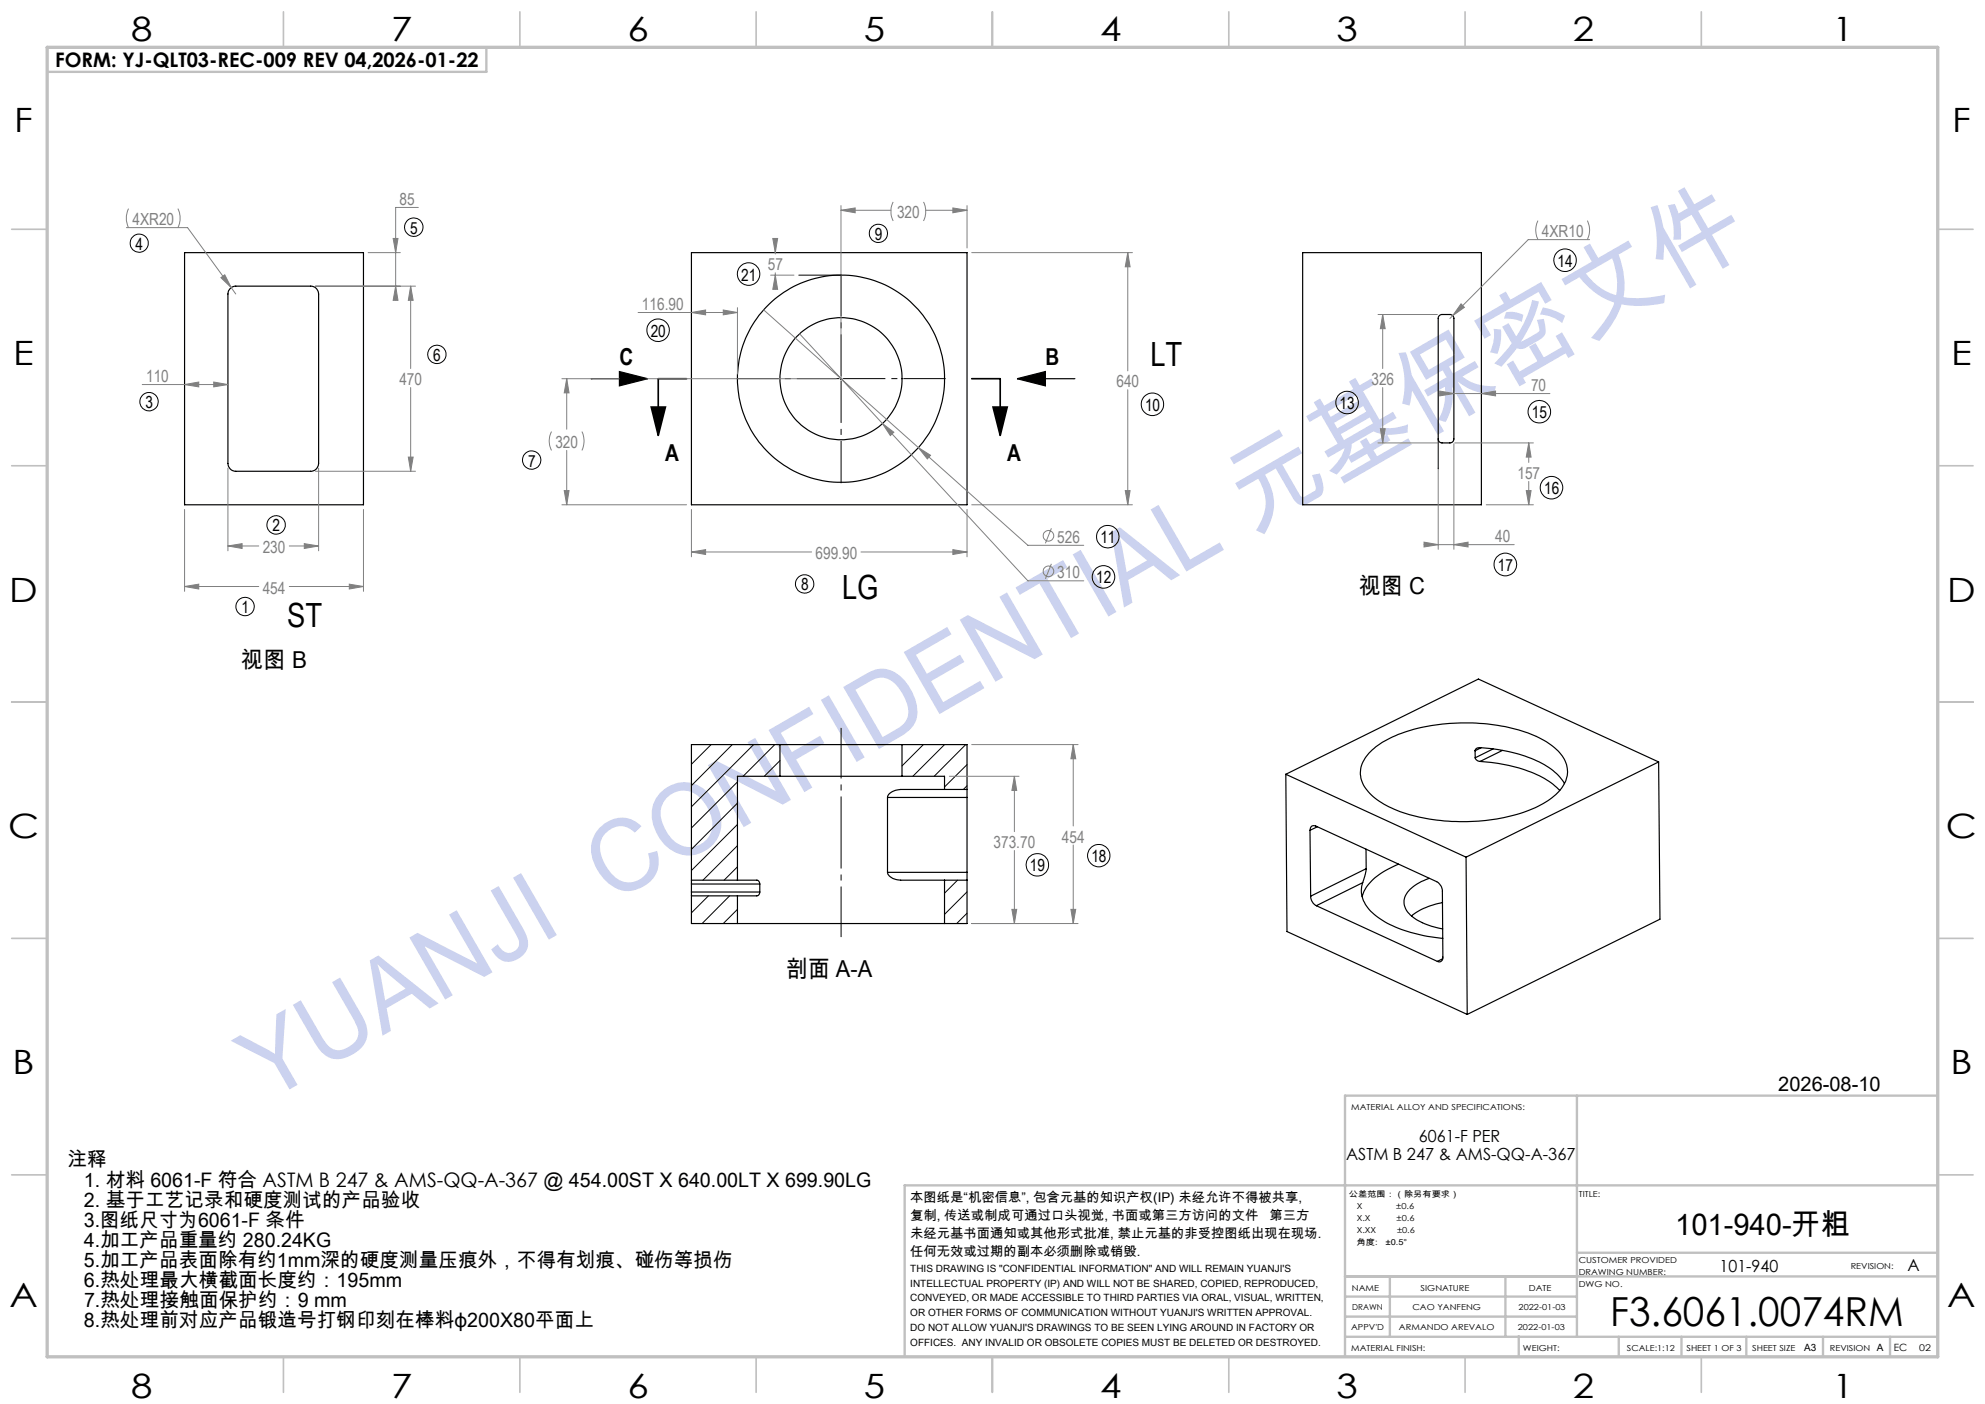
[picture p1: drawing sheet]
<svg xmlns="http://www.w3.org/2000/svg" width="420mm" height="297mm" viewBox="0 0 420 297" stroke-linecap="round" stroke-linejoin="round" font-family="sans-serif">
<g fill="none" stroke="#c0c0c0" stroke-width=".35">
<path d="M60 2.5v7.5M110 2.5v7.5M160 2.5v7.5M210 2.5v7.5M260 2.5v7.5M310 2.5v7.5M360 2.5v7.5M2.5 48.5h7.5M410 48.5h7.5M2.5 98.5h7.5M410 98.5h7.5M2.5 148.5h7.5"/>
<path d="M410 148.5h7.5M2.5 198.5h7.5M410 198.5h7.5M2.5 248.5h7.5M410 248.5h7.5M60 287v7.5M110 287v7.5M160 287v7.5M210 287v7.5M260 287v7.5M310 287v7.5M360 287v7.5"/>
</g>
<g fill="none" stroke="#c0c0c0" stroke-width=".5">
<path d="M102.9 10v5.2h-92.9M333.7 231.8v51M410 231.8h-125.4v55.2M410 250.8h-218.6v36.2M284.6 278.5h49.1M284.6 274.3h49.1M284.6 270h125.4M294.1 270v12.8M318.5 270v12.5M333.7 265h76.3M284.6 282.8h125.4M321.3 282.7v4.2"/>
<path d="M342.5 282.8v4.2M355.8 282.8v4.2M369.5 282.8v4.2M385.7 282.8v4.2M399.9 282.8v4.2"/>
</g>
<path d="M10 10h400v277h-400z" fill="none" stroke="#c0c0c0" stroke-width=".7"/>
<g fill="none" stroke="#000" stroke-width=".25">
<path d="M39.1 53.4h37.8v53.4h-37.8zM146.3 53.4h58.3v53.4h-58.3zM275.6 53.4h37.8v53.4h-37.8zM48.6 61.1l.4-.3 .7-.3h16a1.67 1.67 0 0 1 1.7 1.7v35.8a1.68 1.68 0 0 1-1.7 1.7h-15.8a1.67 1.67 0 0 1-1.7-1.7v-35.8l.2-.7zM131.1 78.6l6 1.5-6 1.5zM304.5 66.8l.5-.3h1.8a.84 .84 0 0 1 .8 .9v25.4a.84 .84 0 0 1-.8 .9h-1.7a.79 .79 0 0 1-.8-.9v-25.6zM125.1 80.1h.1M125.1 80.1h12M215.2 80.1l6-1.5v3zM215.2 80.1h12M227.2 80.1h.1M165 157.5h25.9"/>
<path d="M165 157.5h-18.7v28.7M165 157.5v6.7M190.9 157.5h13.7v9.5M190.9 157.5v6.7M290.3 158.6a25.6 25.6 0 0 1 14.1-5.3 39.8 39.8 0 0 1 21.2 2.8 10.7 10.7 0 0 1 5.9 5.7 6.2 6.2 0 0 1-2.7 6.6 28.3 28.3 0 0 1-15.2 5.2 39.3 39.3 0 0 1-19.7-2.9 10.7 10.7 0 0 1-5.9-5.7 6 6 0 0 1 2.3-6.4zM312.1 158.8a.84 .84 0 0 1 1-.7 29 29 0 0 1 15.5 4.9 9.3 9.3 0 0 1 2.4 2.8M312.1 158.8v1.5M313.4 158.1l-1.3 .7M315.9 158.4l-3.8 1.9M317.9 158.7l-4.7 2.4M165 164.2h25.9M165 164.2h-9v22"/>
<path d="M187.8 168.7v15.8M187.8 168.7h16.8M190.9 164.2h8.9v2.8M199.8 167h-6.2a13.9 13.9 0 0 0-4.7 .4l-.3 .2a1.37 1.37 0 0 0-.8 1.1M199.8 167h4.8M204.6 167v1.7M204.6 168.7v15.8M272.1 163.8l38.1 17.5M272.1 163.8l.2 33.3 38.1 17.5M277.2 175.6a.84 .84 0 0 1 .3-.8 .84 .84 0 0 1 .9-.1l25.6 11.8a2.5 2.5 0 0 1 1.2 2l.1 14a.82 .82 0 0 1-.3 .8 .82 .82 0 0 1-.9 .1M277.2 175.6l.1 14M278.7 174.9l-1.5 .7"/>
<path d="M289 179.6l.1 4.2M312.1 160.3a1.09 1.09 0 0 0 1.1 .8M313.2 161.1a29 29 0 0 1 15.4 4.8l1.4 1.3M350.9 161.2l-40.7 20.1M350.9 161.2l.3 33.2-40.8 20.2M350.9 161.2l-38.1-17.6-40.7 20.2M146.3 188.7v.8M146.3 186.2v.8M146.3 187v1.7M146.3 189.5v5.9h9.7M146.3 186.2h9.7M146.3 189.5h9.7"/>
<path d="M146.3 188.7h14.5M146.3 187h14.5M156 195.4h43.8M156 186.2h4.1a.74 .74 0 0 1 .7 .8M156 189.5v5.9M160.8 188.7a.78 .78 0 0 1-.7 .8h-4.1M160.8 187v1.7M187.8 184.5a2.69 2.69 0 0 0 2.8 1.7h9.2M187.8 184.5h16.8M199.8 186.2v9.2M199.8 186.2h4.8M204.6 184.5v1.7"/>
<path d="M204.6 186.2v9.2h-4.8M277.3 189.6a2.3 2.3 0 0 0 1.2 2M278.5 191.6l25.6 11.8M288.3 186.7a6.1 6.1 0 0 0 2.5 6.7 26 26 0 0 0 13.5 5l1 .1M288.3 186.7l-9.8 4.9M289.1 183.8l-.2 1.1-.6 1.8M289.1 183.8l-11.8 5.8M295.9 182.8a13.6 13.6 0 0 0-7.3 5.7l-.4 1.2M302.4 185.8a8.1 8.1 0 0 0-5.2 4.1 3.9 3.9 0 0 0 2.2 4.4l2.5 1.3 3.4 .9M305.2 190.9l-1.5 .4-2.5 .9-1.6 .8-.9 .8M310.2 181.3l.2 33.3M305.3 202.8l-1.2 .6"/>
<circle cx="177.9" cy="80.1" r="12.9"/>
<circle cx="177.9" cy="80.1" r="21.9"/>
</g>
<g fill="none" stroke="#000" stroke-width=".21">
<path d="M169 58.2h8.9M177.9 79.9v.4M177.7 80.1h.5M304.3 92.8v6.4M150.5 157.5l-4.2 4.2M154.9 157.5l-8.6 8.7M159.5 157.5l-13.2 13.2M163.9 157.5l-6.7 6.7M190.9 157.5h.1M195.4 157.5l-4.5 4.5M199.8 157.5l-6.7 6.7M204.3 157.5l-6.6 6.7"/>
<path d="M156 165.4l-9.7 9.8M156 169.9l-9.7 9.8M156 174.4l-9.7 9.7M156 178.9l-7.3 7.3M165 160.9l-3.3 3.3M204.6 161.7l-4.8 4.8M204.6 166.2l-.8 .8M149.9 189.5l-3.6 3.6M154.4 189.5l-5.8 5.9M156 183.4l-2.8 2.8M156 192.4l-3 3M202.6 186.2l-2.8 2.7"/>
<path d="M204.6 188.7l-4.8 4.7M204.6 193.2l-2.2 2.2"/>
<circle cx="29.4" cy="51.4" r="1.92"/>
<circle cx="87.5" cy="48.1" r="1.96"/>
<circle cx="158.4" cy="58" r="2.38"/>
<circle cx="185.8" cy="49.4" r="1.94"/>
<circle cx="331.2" cy="55.1" r="2.38"/>
<circle cx="92.4" cy="74.9" r="1.94"/>
<circle cx="139.2" cy="69.9" r="2.39"/>
<circle cx="31.5" cy="85" r="1.95"/>
<circle cx="112.5" cy="97.3" r="1.95"/>
<circle cx="243.8" cy="85.5" r="2.39"/>
<circle cx="285" cy="85.2" r="2.39"/>
<circle cx="325.7" cy="87.1" r="2.39"/>
<circle cx="58.4" cy="111.1" r="1.94"/>
<circle cx="234.4" cy="113.5" r="2.38"/>
<circle cx="318.5" cy="119.4" r="2.39"/>
<circle cx="328.3" cy="103.2" r="2.38"/>
<circle cx="51.9" cy="128.3" r="1.95"/>
<circle cx="170.3" cy="123.5" r="1.94"/>
<circle cx="233.5" cy="122" r="2.37"/>
<circle cx="219.5" cy="183" r="2.39"/>
<circle cx="232.5" cy="181" r="2.37"/>
</g>
<g fill="none" stroke="#808080" stroke-width=".21">
<path d="M26.7 48.2h13l9.2 12.7M27.2 44.1a4.6 4.6 0 0 0 0 4.1M37.6 44.1a4.6 4.6 0 0 1 0 4.1M46.7 58.7l.9-.6 1.3 2.8zM77.9 53.4h6.8M83.2 50.4h1l-.5 3zM88.5 43.9h-4.8v19.6M163.1 58.2h4.9M163.5 50.4h1l-.5 3zM164 58.2l.5 3h-1zM164 50.4v3.3M164 57.7v3.5"/>
<path d="M177.9 44.5l3-.5v1zM177.9 43.5v35.6M177.9 44.5h10.6M189 42.7a4.6 4.6 0 0 0 0 4M195.4 42.7a4.6 4.6 0 0 1 0 4M195.9 44.5h8.7M201.6 44l3 .5-3 .5zM204.6 43.5v9M205.6 53.4h34M238.6 53.4v25.1M238.6 53.4l.5 3h-1zM325.4 46.7a4.6 4.6 0 0 0 0 4"/>
<path d="M335.9 46.7a4.6 4.6 0 0 1 0 4M336.3 50.7h-12.9l-16 16.1M48.9 60.9l1 1.3M66.7 60.5h21.2M83.7 60.5l.5 3h-1zM86.9 60.5v17.5M86.9 60.5l.5 3h-1zM135 66.1h21M146.3 66.1l3-.5v1zM153 65.6l3 .5-3 .5zM156 65.1v14M161.6 65.5l55.9 49.9h11.8"/>
<path d="M169.2 70.6l48.3 52.3h11.8M291.6 66.5h12.5M292.6 66.5v11.5M292.6 66.5l.5 3h-1zM307.4 66.8l-.6 .6M309.1 64.3l.7 .7-2.4 1.8zM30.1 81.3h18.1M39.1 81.3l3-.5v1zM45.2 80.8l3 .5-3 .5zM48.2 99v17.5M66.7 99.7h21.2M67.4 99v17.5"/>
<path d="M86.4 96.7h1l-.5 3zM86.9 82v17.7M116.7 91.3a4.2 4.2 0 0 0 0 4M118.9 80.1h58.1M119.9 80.1v10.7M119.9 95.3v11.5M119.9 80.1l.5 3h-1zM123.1 91.3a4.5 4.5 0 0 1 0 4M186.7 89.6l2.4 1.8-.7 .7zM194.3 94.7l2.6 1.6-.7 .8zM238.6 82.4v24.4M291.6 93.7h12.5"/>
<path d="M292.1 90.7h1l-.5 3zM292.6 82v11.7M304.3 99v17.2M304.6 83.3h23.3M304.6 82.7l3 .6-3 .4zM307.6 93.9v22.3M307.8 93.7h16.6M313.4 83.3l3-.6v1zM323.5 93.7v4.1M323.5 93.7l.5 3h-1.1zM39.1 107.8v17.3M48.2 115.5l3-.5v1z"/>
<path d="M48.2 115.5h6.6M61.2 115.5h6.2M64.4 115l3 .5-3 .5zM76.9 107.8v17.3M118.9 106.8h26.4M119.4 103.8h1l-.5 3zM146.3 116.8l3-.5v1zM146.3 107.8v10M146.3 116.8h25.4M182.2 116.8h22.4M201.6 116.3l3 .5-3 .5zM204.6 107.8v10"/>
<path d="M205.6 106.8h34M222.5 111.8l-1.3 3.1M222.5 119.3l-1.3 3.1M238.1 103.8h1l-.5 3zM301.3 115.2h19.1M301.3 114.7l3 .5-3 .5zM307.6 115.2l3-.5v1zM314.5 106.8h9.9M322.9 103.8h1.1l-.5 3zM323.5 101.8v5M39.1 124.1l3-.5v1zM39.1 124.1h15.7"/>
<path d="M61.2 124.1h15.7M73.9 123.6l3 .5-3 .5zM205.6 157.5h22.5M227.1 157.5l.5 3h-1zM227.1 157.5v17.2M200.9 164.2h14.7M214.6 164.2l.5 3h-1zM214.6 164.2v11.7M214.6 179.9v15.5M227.1 178.7v16.7M205.6 195.4h22.5M214.1 192.4h1l-.5 3z"/>
<path d="M226.6 192.4h1l-.5 3z"/>
<circle cx="221.8" cy="113.4" r="1.12"/>
<circle cx="221.8" cy="120.9" r="1.12"/>
</g>
<path d="M137.8 86.1h3l-1.5 6zM145.3 80.1h-6v12M205.6 80.1h6v12M210.1 86.1h3l-1.5 6z" fill="none" stroke="#000" stroke-width=".35"/>
<path d="M178 79.7v-21.7M177.5 80.1h-21.7M178 80.5v21.7M178.4 80.1h21.7" fill="none" stroke="#000" stroke-width=".21" stroke-dasharray="15.2 1.3 1.3 1.3" stroke-dashoffset="6.3" stroke-linecap="butt"/>
<path d="M178 154v44.2" fill="none" stroke="#000" stroke-width=".21" stroke-dasharray="15.2 1.3 1.3 1.3" stroke-dashoffset="4.5" stroke-linecap="butt"/>
<path d="M215.2 80.1l6-1.5v3zM131.1 78.6l6 1.5-6 1.5z" fill="#000"/>
<path d="M214.6 164.2l.5 3h-1zM214.1 192.4h1l-.5 3zM227.1 157.5l.5 3h-1zM226.6 192.4h1l-.5 3z" fill="#808080"/>
<path d="M137.8 86.1h3l-1.5 6zM210.1 86.1h3l-1.5 6z" fill="#000"/>
<g fill="#808080">
<path d="M238.1 103.8h1l-.5 3zM238.6 53.4l.5 3h-1zM194.3 94.7l1.9 2.4 .7-.8zM186.7 89.6l1.7 2.5 .7-.7zM119.9 80.1l.5 3h-1zM119.4 103.8h1l-.5 3zM153 65.6l3 .5-3 .5zM146.3 66.1l3-.5v1zM86.9 60.5l.5 3h-1zM86.4 96.7h1l-.5 3zM46.7 58.7l2.2 2.2-1.3-2.8zM83.7 60.5l.5 3h-1zM83.2 50.4h1l-.5 3zM39.1 81.3l3-.5v1zM45.2 80.8l3 .5-3 .5zM309.1 64.3l-1.7 2.5 2.4-1.8zM301.3 114.7l3 .5-3 .5zM307.6 115.2l3-.5v1zM292.6 66.5l.5 3h-1zM292.1 90.7h1l-.5 3zM323.5 93.7l.5 3h-1.1zM322.9 103.8h1.1l-.5 3zM304.6 82.7l3 .6-3 .4zM313.4 83.3l3-.6v1z"/>
<path d="M48.2 115.5l3-.5v1zM64.4 115l3 .5-3 .5z"/>
<path d="M39.1 124.1l3-.5v1zM73.9 123.6l3 .5-3 .5z"/>
<path d="M146.3 116.8l3-.5v1zM201.6 116.3l3 .5-3 .5zM177.9 44.5l3-.5v1zM201.6 44l3 .5-3 .5z"/>
<path d="M164 58.2l.5 3h-1zM163.5 50.4h1l-.5 3z"/>
</g>
<text font-size="21.2" fill="#cbd2ef" x="56.3" y="233.3" transform="rotate(-30 56.3 233.3)">YUANJI CONFIDENTIAL 元基保密文件</text>
<text font-size="8.5" x="340.7" y="280.5">F3.6061.0074RM</text>
<g font-size="7.1">
<text x="27.7" y="8.7">8</text>
<text x="82.7" y="8.7">7</text>
<text x="132.7" y="8.7">6</text>
<text x="182.8" y="8.7">5</text>
<text x="232.8" y="8.7">4</text>
<text x="282.8" y="8.7">3</text>
<text x="332.8" y="8.7">2</text>
<text x="387.8" y="8.7">1</text>
<text x="3" y="28">F</text>
<text x="413" y="28">F</text>
<text x="2.8" y="77.2">E</text>
<text x="243.4" y="77.4">LT</text>
<text x="412.8" y="77.2">E</text>
<text x="2" y="127.2">D</text>
<text x="178.2" y="126.8">LG</text>
<text x="412" y="127.2">D</text>
<text x="60.8" y="132.6">ST</text>
<text x="1.7" y="177.2">C</text>
<text x="411.7" y="177.2">C</text>
<text x="2.7" y="227.2">B</text>
<text x="412.7" y="227.2">B</text>
<text x="2" y="276.5">A</text>
<text x="412" y="276.5">A</text>
<text x="27.7" y="295.7">8</text>
<text x="82.7" y="295.7">7</text>
<text x="132.7" y="295.7">6</text>
<text x="182.8" y="295.7">5</text>
<text x="232.8" y="295.7">4</text>
<text x="282.8" y="295.7">3</text>
<text x="332.8" y="295.7">2</text>
<text x="387.8" y="295.7">1</text>
</g>
<text font-size="6.3" x="354.4" y="261.3">101-940-开粗</text>
<g font-size="4.9">
<text x="131.1" y="77.3">C</text>
<text x="221.2" y="77.3">B</text>
<text x="140.8" y="97.5">A</text>
<text x="213.1" y="97.5">A</text>
<text x="287.6" y="125.6">视图 C</text>
<text x="51" y="141.2">视图 B</text>
<text x="166.4" y="206.6">剖面 A-A</text>
</g>
<g font-size="4.2">
<text x="11.7" y="14.1">FORM: YJ-QLT03-REC-009 REV 04,2026-01-22</text>
<text x="376.3" y="230.8">2026-08-10</text>
<text x="14.3" y="246.6">注释</text>
<text x="17.8" y="251">1. 材料 6061-F 符合 ASTM B 247 &amp; AMS-QQ-A-367 @ 454.00ST X 640.00LT X 699.90LG</text>
<text x="17.8" y="255.2">2. 基于工艺记录和硬度测试的产品验收</text>
<text x="17.8" y="259.5">3.图纸尺寸为6061-F 条件</text>
<text x="17.8" y="263.7">4.加工产品重量约 280.24KG</text>
<text x="17.8" y="267.9">5.加工产品表面除有约1mm深的硬度测量压痕外，不得有划痕、碰伤等损伤</text>
<text x="17.8" y="272.2">6.热处理最大横截面长度约：195mm</text>
<text x="17.8" y="280.6">8.热处理前对应产品锻造号打钢印刻在棒料φ200X80平面上</text>
<text x="17.8" y="276.4">7.热处理接触面保护约：9 mm</text>
</g>
<g font-size="3.5" fill="#808080">
<text x="28" y="47.6">4XR20</text>
<text x="84.5" y="43.4">85</text>
<text x="189.8" y="46.2">320</text>
<text x="326.2" y="50.2">4XR10</text>
<text x="162.5" y="57.2">57</text>
<text x="135.8" y="65.6">116.90</text>
<text x="30.9" y="80.8">110</text>
<text x="84.5" y="81.5">470</text>
<text x="236.2" y="81.9">640</text>
<text x="290.2" y="81.5">326</text>
<text x="323.9" y="82.7">70</text>
<text x="117.5" y="94.8">320</text>
<text x="321.1" y="101.3">157</text>
<text x="55.6" y="117">230</text>
<text x="172.6" y="118.3">699.90</text>
<text x="223.7" y="114.8">526</text>
<text x="316.4" y="114.7">40</text>
<text x="55.6" y="125.6">454</text>
<text x="223.7" y="122.3">310</text>
<text x="210.2" y="179.4">373.70</text>
<text x="224.7" y="178.2">454</text>
</g>
<g font-size="3.5">
<text x="28.7" y="52.8">4</text>
<text x="86.8" y="49.5">5</text>
<text x="185.1" y="50.7">9</text>
<text x="156.8" y="59.4">21</text>
<text x="329.6" y="56.4">14</text>
<text x="137.7" y="71.2">20</text>
<text x="91.7" y="76.4">6</text>
<text x="30.8" y="86.4">3</text>
<text x="242.3" y="86.9">10</text>
<text x="283.5" y="86.5">13</text>
<text x="324.1" y="88.5">15</text>
<text x="111.7" y="98.7">7</text>
<text x="326.7" y="104.5">16</text>
<text x="57.7" y="112.4">2</text>
<text x="232.8" y="114.9">11</text>
<text x="169.5" y="124.9">8</text>
<text x="231.9" y="123.4">12</text>
<text x="316.9" y="120.8">17</text>
<text x="51.1" y="129.7">1</text>
<text x="217.9" y="184.3">19</text>
<text x="230.9" y="182.4">18</text>
<text x="284.8" y="245.3">ASTM B 247 &amp; AMS-QQ-A-367</text>
<text x="300.2" y="241.5">6061-F PER</text>
<text x="363.9" y="269">101-940</text>
<text x="403.6" y="268.8">A</text>
</g>
<g font-size="2.8">
<text x="192.6" y="254.3">本图纸是“机密信息”, 包含元基的知识产权(IP) 未经允许不得被共享,</text>
<text x="192.6" y="258.1">复制, 传送或制成可通过口头视觉, 书面或第三方访问的文件</text>
<text x="192.6" y="262">未经元基书面通知或其他形式批准, 禁止元基的非受控图纸出现在现场.</text>
<text x="268.6" y="258.1">第三方</text>
<text x="192.6" y="265.8">任何无效或过期的副本必须删除或销毁.</text>
</g>
<g font-size="2.1">
<text x="192.6" y="269.1">THIS DRAWING IS &quot;CONFIDENTIAL INFORMATION&quot; AND WILL REMAIN YUANJI'S</text>
<text x="192.6" y="272.2">INTELLECTUAL PROPERTY (IP) AND WILL NOT BE SHARED, COPIED, REPRODUCED,</text>
<text x="192.6" y="275.3">CONVEYED, OR MADE ACCESSIBLE TO THIRD PARTIES VIA ORAL, VISUAL, WRITTEN,</text>
<text x="192.6" y="278.4">OR OTHER FORMS OF COMMUNICATION WITHOUT YUANJI'S WRITTEN APPROVAL.</text>
<text x="192.6" y="281.5">DO NOT ALLOW YUANJI'S DRAWINGS TO BE SEEN LYING AROUND IN FACTORY OR</text>
<text x="192.6" y="284.6">OFFICES. ANY INVALID OR OBSOLETE COPIES MUST BE DELETED OR DESTROYED.</text>
<text x="381.7" y="285.7">A3</text>
<text x="397.1" y="285.7">A</text>
<text x="400.7" y="285.8">EC</text>
</g>
<text font-size="2" x="406.1" y="285.8">02</text>
<g font-size="1.7">
<text x="285.9" y="234.8">MATERIAL ALLOY AND SPECIFICATIONS:</text>
<text x="285.4" y="253.3">公差范围：（除另有要求）</text>
<text x="287.1" y="255.8">X</text>
<text x="295.4" y="255.8">±0.6</text>
<text x="334.1" y="253.2">TITLE:</text>
<text x="287" y="263.3">角度:</text>
<text x="287.1" y="260.8">X.XX</text>
<text x="287.1" y="258.3">X.X</text>
<text x="293.1" y="263.3">±0.5°</text>
<text x="295.5" y="258.3">±0.6</text>
<text x="295.6" y="260.8">±0.6</text>
<text x="334" y="267.2">CUSTOMER PROVIDED</text>
<text x="334" y="269.7">DRAWING NUMBER:</text>
<text x="391.6" y="268.4">REVISION:</text>
<text x="286" y="273.1">NAME</text>
<text x="300.6" y="273.1">SIGNATURE</text>
<text x="323.5" y="273.1">DATE</text>
<text x="334" y="272.2">DWG NO.</text>
<text x="285.9" y="281.4">APPV'D</text>
<text x="286.1" y="277.1">DRAWN</text>
<text x="296" y="281.4">ARMANDO AREVALO</text>
<text x="298.9" y="277.2">CAO YANFENG</text>
<text x="321.2" y="281.4">2022-01-03</text>
<text x="321.3" y="277.1">2022-01-03</text>
<text x="285.9" y="285.8">MATERIAL FINISH:</text>
<text x="322.2" y="285.8">WEIGHT:</text>
<text x="344.3" y="285.8">SCALE:1:12</text>
<text x="356.8" y="285.8">SHEET 1 OF 3</text>
<text x="370.7" y="285.8">SHEET SIZE</text>
<text x="387.2" y="285.8">REVISION</text>
</g>
</svg>
